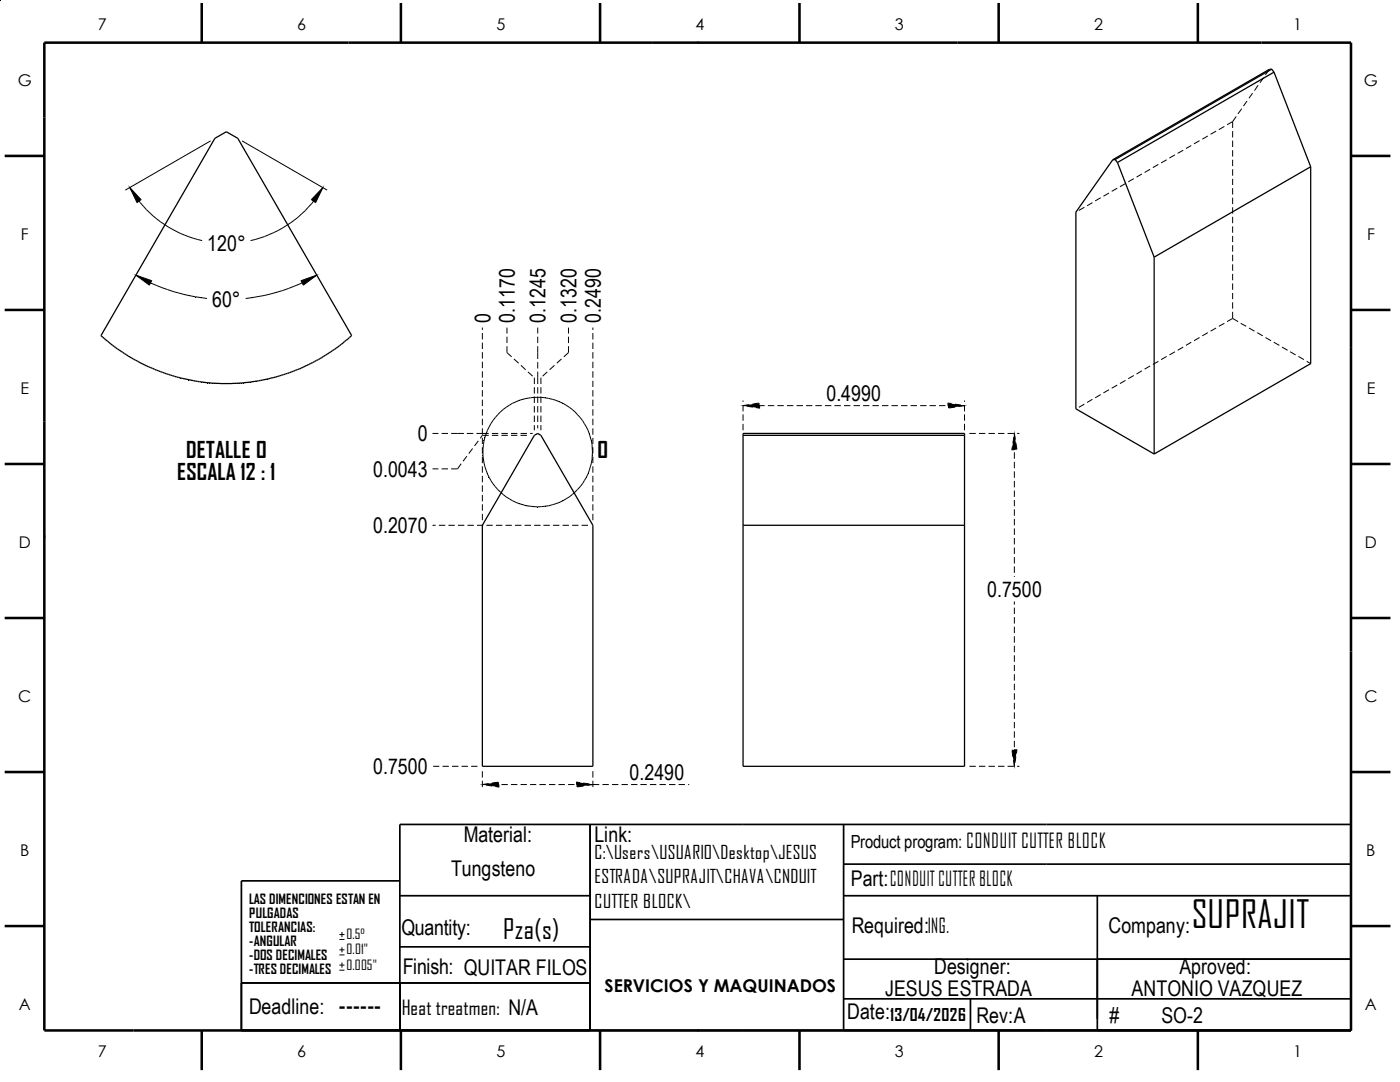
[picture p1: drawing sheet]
<svg xmlns="http://www.w3.org/2000/svg" width="279mm" height="216mm" viewBox="0 0 279 216" stroke-linecap="round" stroke-linejoin="round" font-family="sans-serif">
<g fill="#000">
<path d="M25.9 37.4l2.3 2.4-.9 .6zM25.6 37l.3 .4zM26.3 38.3l.1-.1zM28.2 39.8l.1 .1zM62 39.9l.1-.1zM63.4 39l.1 .1zM63.9 38.2l.1 .1zM64.4 37.4l-1.4 3-.9-.6zM64.7 37l-.3 .4zM27.1 54.9l3.2 1.1-.5 .9zM26.6 54.7l.5 .2v.1zM26.6 54.7l.5 .2z"/>
<path d="M27.3 40.4v.2zM29.8 56.9v.1zM30.3 56l.1-.1zM57.1 45l.1 .1zM59.9 55.9l.2 .1zM60.5 56.9v.1zM63 40.4v.2zM60.1 56l3.1-1.1-2.7 2zM63.2 54.9l.5-.2zM20.4 67.4l.1-.1zM20.8 67.5l-.1 .1zM21.1 67.8l-.1 .1z"/>
<path d="M21.5 68.1l-.1 .1zM21.8 68.3l-.1 .2zM22.1 68.6l-.1 .1zM22.4 68.9v.1zM22.8 69.1l-.1 .1zM23.1 69.4l-.1 .1zM23.8 69.8l-.1 .2zM24.2 70.1l-.1 .1zM24.5 70.3l-.1 .1zM25.2 70.8l-.1 .1zM26 71.2l-.1 .1zM27.1 71.9l-.1 .1z"/>
<path d="M27.4 72.1l-.1 .1zM27.8 72.3l-.1 .1zM28.5 72.6v.2zM29.3 73v.2zM29.7 73.2l-.1 .1zM30.1 73.4l-.1 .1zM30.5 73.5l-.1 .2zM30.9 73.7l-.1 .1zM31.2 73.9v.1zM31.7 74l-.1 .1zM32 74.2v.1zM32.4 74.3v.1z"/>
<path d="M32.9 74.5l-.1 .1zM33.2 74.6v.1zM33.7 74.7l-.1 .1zM34 74.8v.2zM34.5 75l-.1 .1zM34.8 75.1v.1zM35.7 75.3l-.1 .1zM36.1 75.4v.2zM36.5 75.5l-.1 .1zM36.9 75.6v.1zM37.3 75.7v.1zM37.7 75.8v.1z"/>
<path d="M38.1 75.9v.1zM38.6 75.9l-.1 .2zM39 76l-.1 .2zM39.8 76.2v.1zM40.2 76.2v.1zM40.6 76.3v.1zM41.1 76.3v.2zM41.5 76.4v.1zM41.9 76.4v.1zM42.3 76.5v.1zM42.8 76.5v.1zM43.2 76.5v.1z"/>
<path d="M43.6 76.5v.1zM44 76.5v.2zM44.4 76.5v.2zM44.9 76.5v.2zM45.3 76.5v.2zM45.7 76.5v.2zM46.1 76.5v.2zM46.6 76.5v.1zM47 76.5v.1zM47.4 76.5v.1zM47.8 76.5v.1zM48.3 76.4v.1z"/>
<path d="M48.7 76.4v.1zM49.1 76.3v.2zM49.5 76.3v.1zM50 76.2v.2zM50.4 76.2v.1zM50.8 76.1v.1zM51.2 76v.2zM51.6 76v.1zM52 75.9l.1 .1zM52.5 75.8v.1zM52.9 75.7v.2zM53.3 75.6v.2z"/>
<path d="M53.7 75.6v.1zM54.1 75.4v.2zM54.5 75.4l.1 .1zM55.3 75.1l.1 .2zM55.8 75v.1zM56.1 74.9l.1 .1zM56.6 74.8v.1zM56.9 74.6l.1 .2zM57.4 74.5v.1zM58.2 74.2v.1zM58.5 74.1l.1 .1zM58.9 73.9l.1 .1z"/>
<path d="M59.4 73.7v.2zM60.9 73.1l.1 .1zM61.3 72.9v.1zM61.6 72.7l.1 .1zM62 72.5l.1 .1zM62.4 72.3l.1 .1zM62.8 72.1v.2zM63.2 71.9v.2zM63.9 71.5l.1 .1zM64.6 71.1l.1 .1zM65 70.9l.1 .1zM65.3 70.7h.1z"/>
<path d="M65.7 70.4v.1zM66 70.2l.1 .1zM66.4 69.9l.1 .2zM67.1 69.5l.1 .1zM67.4 69.2l.1 .1zM67.8 69h.1zM68.1 68.7l.1 .1zM68.7 68.2l.1 .1zM69.1 67.9l.1 .1zM69.4 67.6l.1 .1zM69.7 67.4h.1zM70.1 67.1v.1z"/>
<path d="M98.8 83.2v.1zM99.8 98.3l.1-.1zM115.3 82.8l.1-.1zM115.8 83.3l.1-.1zM116.6 84.5h.1zM148.3 80.9l3.3-.5v1zM147.7 80.9l.6 .1zM147.7 80.9h.6zM151.6 81.4l.1 .1zM189.1 80.3l.1 .1zM189.2 80.4l3.3 .5-3.3 .5zM192.5 80.9h.5z"/>
<path d="M201.8 89.8l.1-.1zM202.4 86.5l.5 3.2h-1zM202.4 85.9v.6zM96.3 156.5l3.3-.5v1.1zM95.7 156.5l.6 .1zM95.7 156.5h.6zM99.6 157.1h.1zM115 156h.1zM115.1 156l3.2 .5-3.2 .6zM118.4 156.5h.5zM118.3 156.5h.6zM201.9 149.6h1l-.5 3.3z"/>
<path d="M202.4 152.9v.6zM202.9 149.6l.1-.1z"/>
</g>
<g fill="none" stroke="#000" stroke-width=".2">
<path d="M250 18.6l-.7 1M251.1 17l-.7 1.1M252.2 15.5l-.7 1M253.3 13.9l-.8 1M25.9 37.4a22.1 22.1 0 0 0 14.4 10.6M25.9 37.4l2.3 2.4-.9 .6zM42 28.1l-17 9.8M48.3 28.1l17 9.8M64.4 37.4a22.2 22.2 0 0 1-14.4 10.6M64.4 37.4l-1.4 3-.9-.6zM219.7 39.5l-1.1 .6M221.3 38.5l-1.1 .7"/>
<path d="M223 37.5l-1.1 .7M224.6 36.6l-1.1 .7M226.3 35.6l-1.1 .7M227.9 34.7l-1.1 .6M229.5 33.8l-1.1 .6M231.2 32.8l-1.1 .6M232.8 31.9l-1.1 .6M234.5 30.9l-1.1 .6M236.1 30l-1.1 .6M237.7 29l-1 .6M239.4 28.1l-1.1 .6M241 27.1l-1.1 .7"/>
<path d="M242.7 26.2l-1.1 .6M244.3 25.2l-1.1 .7M246 24.3l-1.1 .6M246 24.3v1.2M246 26.2v1.2M246 28.1v1.2M246 30v1.2M246 31.9v1.2M246 33.8v1.3M246 35.7v1.2M246 37.5v1.3M246 39.5v1.2"/>
<path d="M246.7 23.2l-.7 1.1M247.8 21.7l-.7 1M248.9 20.2l-.7 1M27.1 54.9a35.6 35.6 0 0 0 14.2 4.7M27.1 54.9l3.2 1.1-.5 .9zM60.1 56l3.1-1.1-2.7 2zM63.2 54.9a35.8 35.8 0 0 1-14.2 4.7M214.8 42.3h-.1M216.4 41.4l-1.1 .6M218 40.4l-1 .7M246 41.4v1.2M246 43.3v1.2"/>
<path d="M246 45.2v1.2M246 47.1v1.2M246 48.9v1.3M246 50.8v1.3M246 52.7v1.3M246 54.7v1.2M246 56.6v1.2M246 58.5v1.2M96.3 65.4v.4M96.3 66.5v1.2M96.3 68.4v1.2M96.3 70.3v1.2"/>
<path d="M96.3 72.2v1.2M96.3 74.1v1.3M96.3 76v1.2M96.3 77.9v1.2M96.3 79.8v1.2M101.2 65.4v1.1M101.2 67.2v1.3M101.2 69.1v1.3l.9 .8M102.6 71.6l.9 .9M104 72.9l.9 .9M105.4 74.2l.9 .9M106.6 75.4v1.2"/>
<path d="M106.6 77.3v1.2M106.6 79.1v1.3M107.3 65.4v1.1M107.3 67.2v1.3M107.3 69.1v2.5M107.3 72.3v1.2M107.3 74.2v2.4M107.3 77.3v1.2M107.3 79.1v1.3M107.9 75.4v1.2M107.9 77.3v1.2M107.9 79.1v1.3"/>
<path d="M109.2 74.2l-.9 .9M110.7 72.9l-1 .9M112.1 71.6l-1 .9M113.5 65.4v1.1M113.5 67.2v1.3M113.5 69.1v1.3l-1 .8M118.3 65.4v.4M118.3 66.5v1.2M118.3 68.4v1.2M118.3 70.3v1.2M118.3 72.2v1.2M118.3 74.1v1.3"/>
<path d="M118.3 76v1.2M118.3 77.9v1.2M118.3 79.8v1.2M148.3 79.9v.3M192.5 79.9v.3M218 79.7l-1 .6M219.7 78.7l-1.1 .7M221.3 77.8l-1.1 .6M223 76.8l-1.1 .7M224.6 75.9l-1.1 .6M226.3 74.9l-1.1 .7M227.9 74l-1.1 .6"/>
<path d="M229.5 73l-1.1 .7M231.2 72.1l-1.1 .6M232.8 71.1l-1.1 .7M234.5 70.2l-1.1 .6M236.1 69.3l-1.1 .6M237.7 68.3l-1 .6M239.4 67.4l-1.1 .6M241 66.4l-1.1 .6M242.7 65.4l-1.1 .7M244.3 64.5l-1.1 .6M244.9 64.2l1.1-.7 1.1 .7M246 60.3v1.3"/>
<path d="M246 62.2v1.3M247.6 64.5l1.1 .6M249.3 65.4l1.1 .7M250.9 66.4l1.1 .6M252.6 67.4l1.1 .6M254.2 68.3l1.1 .6M255.9 69.3l1.1 .6M257.5 70.2l1.1 .6M259.1 71.1l1.1 .7M260.8 72.1l.8 .5M86.3 86.5h1.2M86.3 93.6h1.2"/>
<path d="M88.1 86.5h1.3M88.1 93.6h1.3M90 86.5h2.6M92 92.5l-.7 1.1h-1.3M93.2 86.5h1.2M93.2 91l-.8 1M94.3 89.5l-.7 1M95.1 86.5h2.4M95.5 88l-.8 1M96.3 81.7v1.2M96.3 83.6v1.2M96.3 85.5v1.2"/>
<path d="M96.3 87.4v1.2M96.3 89.2v1.3M96.3 91.1v1.3M96.3 93v1.3M96.3 95v1.2M96.3 96.9v1.2M96.3 98.8v1.2M97.5 86.9h-1.2l-.5 .6M98.2 86.5h1.2M98.2 86.9h1.2M100.1 86.5h1.2M100.1 86.9h1.2"/>
<path d="M102 86.5h1.3M102 86.9h1.3M103.9 86.5h1.3M103.9 86.9h1.3M105.8 86.5h.5M106.6 81v1.3M106.6 82.9v1.3M106.6 84.8v1.1M107.3 81v1.3M107.3 82.9v1.3M107.3 84.8v.7M107.9 81v1.3"/>
<path d="M107.9 82.9v1.3M107.9 84.8v1.1M118.3 81.7v1.2M118.3 83.6v1.2M118.3 85.5v1.2M118.3 87.4v1.2M118.3 89.2v1.3M118.3 91.1v1.3M118.3 93v1.3M118.3 95v1.2M118.3 96.9v1.2M118.3 98.8v1.2"/>
<path d="M148.3 80.8v1.3M148.3 82.7v1.2M148.3 84.6v1.3M149 81l1.2 .2M149.4 80.9h1.3M149.5 80.7l-1.2 .2h.5M151.3 80.9h1.3M151.4 80.4l-1.2 .2M151.6 80.9v.5l-.7-.1M153.2 80.9h1.3M155.2 80.9h1.2M157.1 80.9h1.2"/>
<path d="M159 80.9h1.2M160.9 80.9h1.2M162.7 80.9h1.3M164.6 80.9h1.3M166.5 80.9h1.3M168.4 80.9h1.3M170.3 80.9h1.3M172.3 80.9h1.2M174.1 80.9h1.3M176 80.9h1.3M177.9 80.9h1.3M179.8 80.9h1.3"/>
<path d="M181.7 80.9h1.3M183.6 80.9h1.3M185.5 80.9h1.3M187.4 80.9h1.3M189.3 80.9h1.3M189.9 80.5l-.7-.1v.6M190.5 80.6l1.3 .2M190.6 81.2l-1.2 .2M191.2 80.9h1.3l-1.3 .2M192.5 80.8v1.3M192.5 82.7v1.2M192.5 84.6v1.3"/>
<path d="M193.5 86.5h1.2M195.4 86.5h1.2M197.3 86.5h1.2M199.2 86.5h1.2M201.1 86.5h1.3M202.1 89.1l-.2 .6h.6M202.4 87.2l-.3 1.2M202.4 88.4v1.2M202.4 90.3v1.2M202.4 92.2v1.2M202.4 94.1v1.2M202.4 96v1.2"/>
<path d="M202.4 97.9v1.2M202.4 99.8v1.2M202.6 87.7l-.2-1.2v1.3M202.7 88.3l.2 1.3M203 86.5h.5M214.7 81.6h.1M216.4 80.6l-1.1 .7M86.3 104.8h.7M87.6 104.8h1.3M89.5 104.8h1.3M91.4 104.8h1.3M93.3 104.8h1.3"/>
<path d="M95.2 104.8h1.2M96.3 100.6v1.3M96.3 102.5v1.3M97.1 104.8h1.2M99 104.8h1.2M100.9 104.8h1.3M102.8 104.8h1.3M104.7 104.8h1.3M106.6 104.8h1.3M108.5 104.8h1.2M110.4 104.8h1.2M112.3 104.8h1.2"/>
<path d="M114.2 104.8h1.2M116.1 104.8h1.2M118.3 100.6v1.3M118.3 102.5v1.3M202.4 101.6v1.3M202.4 103.5v1.3M202.4 105.5v1.2M202.4 107.4v1.2M202.4 109.3v1.2M202.4 111.2v1.2M202.4 113v1.3M202.4 114.9v.2"/>
<path d="M202.4 120v.6M202.4 121.2v1.3M202.4 123.1v1.3M202.4 125.1v1.2M202.4 127v1.2M202.4 128.9v1.2M202.4 130.8v1.2M202.4 132.7v1.2M202.4 134.5v1.3M202.4 136.4v1.3M202.4 138.3v1.3M86.4 152.9h1.3"/>
<path d="M88.3 152.9h1.3M90.2 152.9h1.3M92.1 152.9h1.3M94 152.9h1.3M96.3 153.9v1.3M96.3 155.8v1.3M97 156.6l1.2 .2M97.5 156.3l-1.2 .2h1.2M98.2 156.5h1.2M99.4 156.1l-1.2 .2M99.6 156.5v.6l-.8-.2M100.1 156.5h1.2"/>
<path d="M102 156.5h1.3M103.9 156.5h1.3M105.8 156.5h1.2M107.7 156.5h1.2M109.6 156.5h1.2M111.5 156.5h1.2M113.4 156.5h1.2M115.3 156.5h1.2M115.7 156.2l-.6-.2v.6M116.4 156.3l1.2 .1M116.5 156.8l-1.3 .2M117.2 156.5h2.4"/>
<path d="M118.3 153.9v1.3M118.3 155.8v1.3M118.3 156.5l-1.2 .2M120.2 156.5h1.3M122.1 156.5h1.3M124 156.5h1.3M125.9 156.5h1.3M127.8 156.5h1.3M129.7 156.5h1.3M131.6 156.5h1.3M133.5 156.5h1.3M135.4 156.5h1.3"/>
<path d="M137.3 156.5h.2M193.5 152.9h1.2M195.4 152.9h1.2M197.3 152.9h1.2M199.2 152.9h1.2M201.1 152.9h1.3M202 149.8l.1 1.2M202.3 151.6l.1 1.3v-1.3M202.4 149.6h.5v.7M202.4 140.3v1.2M202.4 142.2v1.2M202.4 144.1v1.2"/>
<path d="M202.4 145.9v1.3M202.4 147.8v1.3M202.4 149.7v1.3M202.7 151l-.1 1.2M203 152.9h.5M67.7 187.5h1M67.7 186.5h1M67.7 190.5h1M67.7 189.5h1M67.7 193.6h1M67.7 192.6h1M68.2 186v1"/>
<path d="M68.2 189v1M68.2 192.1v1"/>
<circle cx="107.3" cy="90.2" r="10.9"/>
</g>
<g fill="none" stroke="#000" stroke-width=".51">
<path d="M8.8 8.5h260.8v197.1h-260.8zM40.3 .6v7.9M80 .6v7.9M119.8 .6v7.9M159.6 .6v7.9M199.3 .6v7.9M239.1 .6v7.9M.9 31.1h7.9M269.6 31.1h7.9M.9 61.8h7.9M269.6 61.8h7.9M.9 92.6h7.9"/>
<path d="M269.6 92.6h7.9M269.6 107.1h.1M.9 123.3h7.9M269.6 123.3h7.9M.9 154.1h7.9M269.6 154.1h7.9M.9 184.8h7.9M269.6 184.8h7.9M40.3 205.6v7.9M80 205.6v7.9M119.8 205.6v7.9M159.6 205.6v7.9"/>
<path d="M199.3 205.6v7.9M239.1 205.6v7.9"/>
</g>
<g fill="none" stroke="#000" stroke-width=".34">
<path d="M79.8 175.8h-31.6v29.8h221.4v-41.1h-189.8v41.1M79.8 178.7h38M117.8 164.5v41.1M168.4 164.5v41.1M168.4 178.7h101.2M168.4 172.4h101.2M219 178.7v26.9M48.2 196.1h69.6M79.8 188.9h38M117.8 183.5h50.6M168.4 191.4h101.2M168.4 199.3h101.2"/>
<path d="M193.7 199.3v6.3"/>
</g>
<g fill="none" stroke="#000" stroke-width=".25">
<path d="M253.8 13.8l-31.3 18M253.8 13.8l.5 .6M253.8 13.8h-.5l-31.2 18.1M254.3 14.4l-31.3 18M254.3 14.4l7.3 18.9M42.9 27.6l2.3-1.3 2.3 1.3 22.7 39.4-3.4 2.7a37.4 37.4 0 0 1-13.5 5.9l-5.5 .9h-3.8l-3.4-.2a37.9 37.9 0 0 1-16.8-6.5l-3.6-2.8zM222.1 31.9l-7.4 10.4v39.3l15.6 9M222.5 31.8l-.4 .1M222.5 31.8l.5 .6M223 32.4l7.3 18.9M261.6 33.3l-31.3 18M261.6 33.3v39.3l-31.3 18"/>
<path d="M230.3 51.3v39.3M106.6 86.9l.7-.4 .6 .4 10.4 17.9v48.1h-22v-48.1zM148.3 86.5h44.2v66.4h-44.2zM148.3 86.9h44.2M148.3 104.8h44.2"/>
</g>
<text font-size="7.5" x="237.9" y="185.2">SUPRAJIT</text>
<text font-size="5.4" x="100.4" y="187.4">Pza(s)</text>
<g font-size="4.5">
<text x="35.4" y="95.8">ESCALA 12 : 1</text>
<text x="37.2" y="91.3">DETALLE O</text>
<text x="119.3" y="91.4">O</text>
</g>
<g font-size="4.3">
<text x="41.4" y="50.1">120°</text>
<text x="42.3" y="61.3">60°</text>
<text x="97.9" y="64.4" transform="rotate(-90 97.9 64.4)">0</text>
<text x="102.7" y="64.4" transform="rotate(-90 102.7 64.4)">0.1170</text>
<text x="108.9" y="64.4" transform="rotate(-90 108.9 64.4)">0.1245</text>
<text x="115" y="64.4" transform="rotate(-90 115 64.4)">0.1320</text>
<text x="119.9" y="64.4" transform="rotate(-90 119.9 64.4)">0.2490</text>
<text x="164.9" y="80">0.4990</text>
<text x="83.4" y="88">0</text>
<text x="74.5" y="95.1">0.0043</text>
<text x="74.5" y="106.3">0.2070</text>
<text x="197" y="119.1">0.7500</text>
<text x="74.5" y="154.4">0.7500</text>
<text x="125.7" y="155.6">0.2490</text>
<text x="92.5" y="168.1">Material:</text>
<text x="118.7" y="168.1">Link:</text>
<text x="90" y="174.8">Tungsteno</text>
<text x="169.8" y="176.8">Part:CONDUIT CUTTER BLOCK</text>
<text x="80.1" y="186.6">Quantity:</text>
<text x="170" y="186.2">Required:ING.</text>
<text x="221.2" y="186.2">Company:</text>
<text x="80.4" y="194.4">Finish: QUITAR FILOS</text>
<text x="186.4" y="194.4">Designer:</text>
<text x="235.4" y="194.4">Aproved:</text>
<text x="49.7" y="202.3">Deadline: ------</text>
<text x="169.1" y="203.4">Date:</text>
<text x="176.7" y="198.7">JESUS ESTRADA</text>
<text x="225.8" y="198.7">ANTONIO VAZQUEZ</text>
<text x="194.9" y="204.1">Rev:A</text>
<text x="221.5" y="204.1">#</text>
<text x="231.8" y="204.1">SO-2</text>
</g>
<text font-size="4" x="80.2" y="202.4">Heat treatmen: N/A</text>
<g font-size="3.7">
<text x="118.7" y="171.4">C:\Users\USUARIO\Desktop\JESUS</text>
<text x="118.7" y="176.3">ESTRADA\SUPRAJIT\CHAVA\CNDUIT</text>
<text x="118.7" y="181.1">CUTTER BLOCK\</text>
</g>
<text font-size="3.6" x="169.8" y="169.2">Product program: CONDUIT CUTTER BLOCK</text>
<text font-size="3.5" x="120.6" y="198">SERVICIOS Y MAQUINADOS</text>
<text font-size="3.4" x="177.7" y="203.7">13/04/2026</text>
<g font-size="3.2">
<text x="19.5" y="5.9">7</text>
<text x="59.3" y="5.9">6</text>
<text x="99.1" y="5.9">5</text>
<text x="138.8" y="5.9">4</text>
<text x="178.6" y="5.9">3</text>
<text x="218.4" y="5.9">2</text>
<text x="258.1" y="5.9">1</text>
<text x="3.6" y="17.1">G</text>
<text x="272.2" y="17.1">G</text>
<text x="4.1" y="47.9">F</text>
<text x="272.8" y="47.9">F</text>
<text x="4.1" y="78.6">E</text>
<text x="272.8" y="78.6">E</text>
<text x="3.7" y="109.3">D</text>
<text x="272.4" y="109.3">D</text>
<text x="3.6" y="140.1">C</text>
<text x="272.3" y="140.1">C</text>
<text x="4" y="170.8">B</text>
<text x="272.7" y="170.8">B</text>
<text x="3.8" y="201.5">A</text>
<text x="272.4" y="201.5">A</text>
<text x="19.5" y="210.9">7</text>
<text x="59.3" y="210.9">6</text>
<text x="99.1" y="210.9">5</text>
<text x="138.8" y="210.9">4</text>
<text x="178.6" y="210.9">3</text>
<text x="218.4" y="210.9">2</text>
<text x="258.1" y="210.9">1</text>
</g>
<g font-size="2.7">
<text x="49.7" y="183.2">PULGADAS</text>
<text x="49.7" y="180.4">LAS DIMENCIONES ESTAN EN</text>
<text x="49.7" y="191.6">-DOS DECIMALES</text>
<text x="49.7" y="188.8">-ANGULAR</text>
<text x="49.7" y="186">TOLERANCIAS:</text>
<text x="69.1" y="190.5">0.01&quot;</text>
<text x="69.1" y="187.4">0.5°</text>
<text x="49.7" y="194.4">-TRES DECIMALES</text>
<text x="69.1" y="193.5">0.005&quot;</text>
</g>
</svg>
